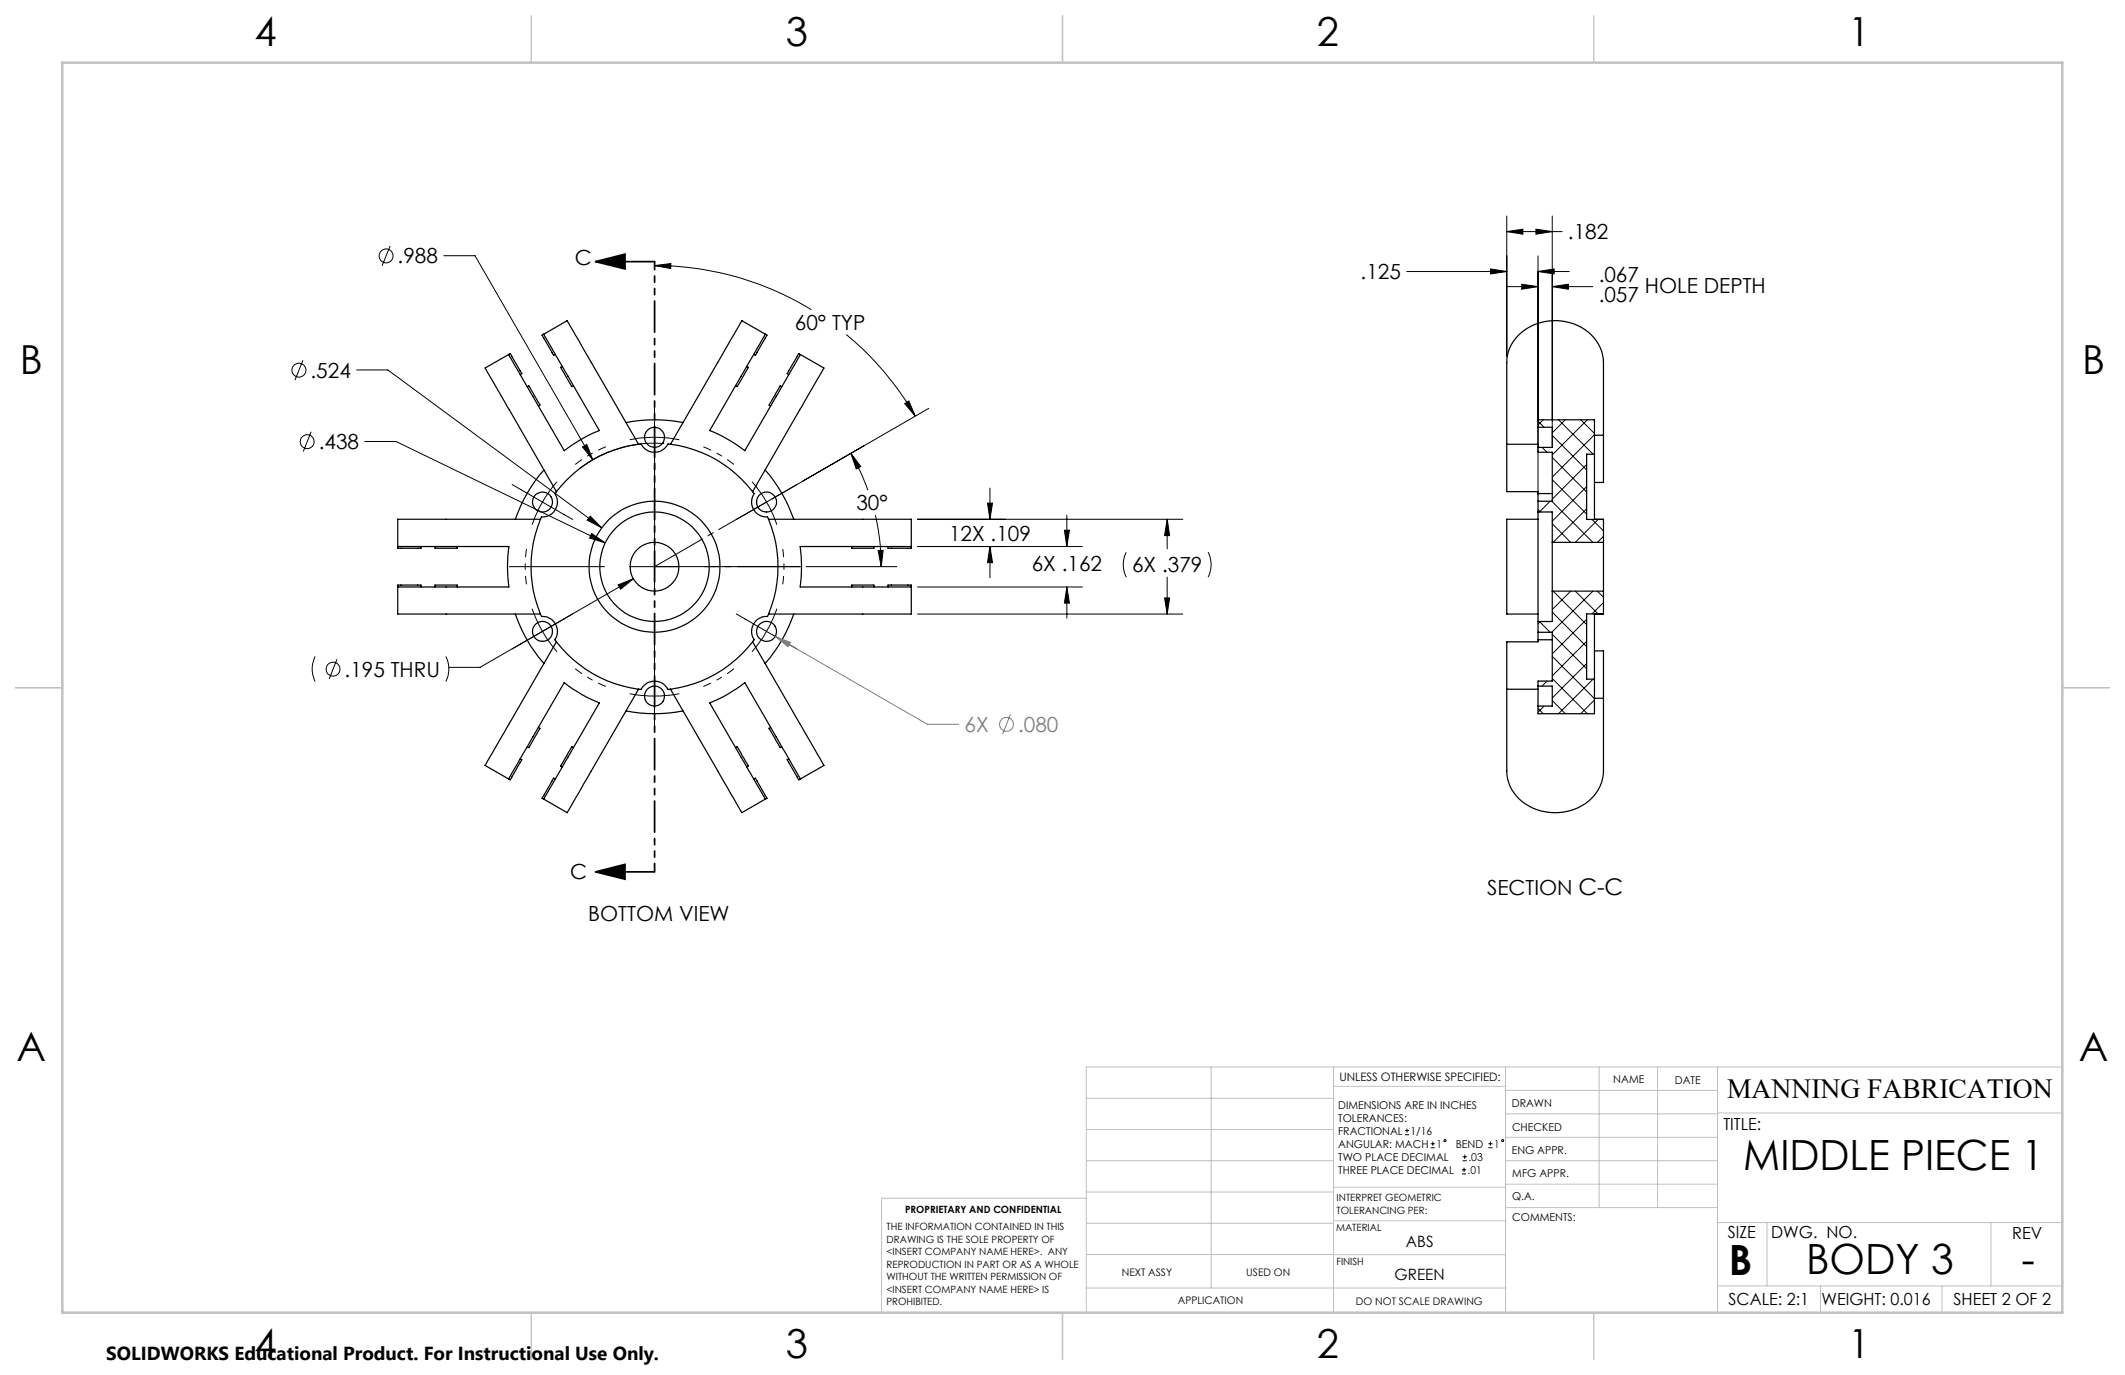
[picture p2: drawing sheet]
<svg xmlns="http://www.w3.org/2000/svg" width="432mm" height="279mm" viewBox="0 0 432 279" stroke-linecap="round" stroke-linejoin="round" font-family="sans-serif">
<g fill="none" stroke="#000" stroke-width=".25">
<path d="M103.4 72l-4.8 2.8 14.5 25.1M103.4 72l.3-.2 2.3 4.1-.3 .2M107.1 78.6l.4-.2 2.2 3.8-.3 .3M110.5 67.9l11.3 19.6a29.8 29.8 0 0 0-7.1 4.1l-11.3-19.6M110.5 67.9l4.8-2.7 14.5 25.1M110.5 67.9l-.4 .2 2.2 3.8 .2 .3 .4-.2M114.3 74.5l-.4 .2 2.3 3.9 .3-.2M151.7 74.5l.3 .2-2.2 3.9-.3-.2M155.5 67.9l-11.3 19.6a29.8 29.8 0 0 1 7.1 4.1l11.3-19.6M155.5 67.9l-4.8-2.7-14.5 25.1M155.5 67.9l.4 .2-2.2 3.8-.2 .3-.4-.2M158.9 78.6l-.4-.2-2.2 3.8 .3 .3"/>
<path d="M162.6 72l4.8 2.8-14.5 25.1M162.6 72l-.3-.2-2 3.6-.4 .5 .4 .2M110.5 95.5a30.6 30.6 0 0 0-5.8 10M113.1 99.9l-.3 .4a3.2 3.2 0 0 1-2.8 4.8l-.2 .4M127.2 85.9a29.9 29.9 0 0 1 11.6 0M129.8 90.3a24.9 24.9 0 0 0-16.7 9.6M129.8 90.3l.4-.1a3.1 3.1 0 0 0 5.6 0l.4 .1M136.2 90.3a24.9 24.9 0 0 1 16.7 9.6M152.9 99.9l.3 .4a3.2 3.2 0 0 0 2.8 4.8l.2 .4M155.5 95.5a30.6 30.6 0 0 1 5.8 10M306.2 90.3v9.6h6.3v.4M306.2 90.3h6.3"/>
<path d="M312.5 86.8v4.1M312.5 86.8v-1.5h11.5v7M312.5 90.9v1h2.9v9.9h-2.9M312.5 86.8h2.9v4.1h-2.9M324 92.3v13.2h1.8M324 92.3h-1.6v13.3h3.4v4.6M324 88.4h1.8M325.8 88.4v-14.7a9.1 9.1 0 0 0-8.5-8.5 9.9 9.9 0 0 0-10.8 6.2l-.3 2.3v16.6M325.8 88.4v9.6h-1.8M80.8 111.1h22.6a30.1 30.1 0 0 0 0 8.2h-22.6M85.5 119.3v-.4h-4.7v5.9h29M88.4 119.3v-.4h4.5v.4"/>
<path d="M88.4 111.1v.3h4.5v-.3M109.8 105.5a25.3 25.3 0 0 0 0 19.3M109.8 105.5h-29v5.9h4.7v-.3M156.2 105.5a25.3 25.3 0 0 1 0 19.3M156.2 105.5h29v5.9h-4.8v-.3M173.1 119.3v-.4h4.5v.4M173.1 111.1v.3h4.5v-.3M180.4 119.3v-.4h4.8v5.9h-29M185.2 111.1h-22.6a30.1 30.1 0 0 1 0 8.2h22.6M312.5 104v22.3M312.5 100.3v1.5M312.5 105.5h-6.3v19.3h6.3"/>
<path d="M312.5 104h2.9v6.2M312.5 101.8v2.2M312.5 100.3h2.9M315.4 110.2v9.9M315.4 110.2h10.4M325.8 110.2v9.9M104.7 124.8a30.3 30.3 0 0 0 5.8 10M109.8 124.8l.2 .4a3.2 3.2 0 0 1 2.8 4.8l.3 .4M113.1 130.4l-14.5 25.1 4.8 2.8M113.1 130.4a25.3 25.3 0 0 0 16.7 9.7M152.9 130.4l14.5 25.1-4.8 2.8M152.9 130.4a25.3 25.3 0 0 1-16.7 9.7"/>
<path d="M156.2 124.8l-.2 .4a3.2 3.2 0 0 0-2.8 4.8l-.3 .4M161.3 124.8a30.3 30.3 0 0 1-5.8 10M312.5 139.4v4.1M312.5 130v.4h-6.3v9.7M312.5 128.5v1.5M312.5 126.3v2.2M312.5 128.5h2.9v9.9h-2.9v1M312.5 139.4h2.9v4.1h-2.9M312.5 130h2.9M315.4 120.1v6.2h-2.9M315.4 120.1h10.4M324 124.8v13.2"/>
<path d="M324 132.3h1.8v9.6M324 138v7h-11.5v-1.5M325.8 120.1v4.6h-3.4v13.3h1.6M103.4 158.3l11.3-19.6a28.4 28.4 0 0 0 7.1 4.1l-11.3 19.6M105.7 154.2l.3 .2-2.3 4-.3-.1M109.4 147.8l.3 .2-1.4 2.5-.8 1.4-.4-.2M112.9 158.3l-.4-.1-2.4 4 .4 .2M116.5 151.9l-.3-.2-2.3 3.9 .4 .2M127.2 144.5a29.9 29.9 0 0 0 11.6 0M129.8 140.1l-14.5 25-4.8-2.7M129.8 140.1h.3a3.3 3.3 0 0 1 5.8 0h.3M136.2 140.1l14.5 25 4.8-2.7"/>
<path d="M149.5 151.9l.3-.2 2.2 3.9-.3 .2M153.1 158.3l.4-.1 2.4 4-.4 .2M156.6 147.8l-.3 .2 1.4 2.5 .8 1.4 .4-.2M160.3 154.2l-.4 .2 2.4 4 .3-.1M162.6 158.3l-11.3-19.6a28.4 28.4 0 0 1-7.1 4.1l11.3 19.6M306.2 140.1v16.5a8.8 8.8 0 0 0 7.6 8.3 10.1 10.1 0 0 0 11.4-5.3l.4-1.4 .2-1.6v-14.7M306.2 140.1h6.3M324 141.9h1.8"/>
<circle cx="133" cy="88.9" r="2.03"/>
<circle cx="110.2" cy="102" r="2.04"/>
<circle cx="133" cy="115.2" r="5"/>
<circle cx="133" cy="115.2" r="11.1"/>
<circle cx="133" cy="115.2" r="13.3"/>
<circle cx="155.8" cy="102" r="2.03"/>
<circle cx="110.2" cy="128.3" r="2.03"/>
<circle cx="155.8" cy="128.3" r="2.03"/>
<circle cx="133" cy="141.4" r="2.03"/>
</g>
<g fill="none" stroke="#000" stroke-width=".2">
<path d="M79.3 50l-1.7 4M90.2 52h6.3l23.9 41.4M133 54l3.3-.4v1zM133 54a60.5 60.5 0 0 1 31.9 8.9M285.9 55.2h20.3M302.9 54.6l3.3 .6-3.3 .5zM306.2 47.1l3.3-.5v1zM306.2 58.2h6.3M306.2 43.9v28.5M306.2 47.1h11.2M309.2 57.7l3.3 .5-3.3 .6zM312.1 46.6l3.3 .5-3.3 .5z"/>
<path d="M312.5 52v48.6M312.5 55.2h6.4M312.5 55.2l3.3-.6v1.1zM315.4 43.9v46.7M315.4 58.2h8.3M315.4 58.2l3.3-.5v1.1zM61.6 73.2l-1.7 4M72.5 75.2h6.3l43.5 32M172 68a61.3 61.3 0 0 1 14 16.6M63.2 87.7l-1.6 4.1M74.1 89.7h6.4l42.5 20.6M104.1 98.5l6.1 3.5"/>
<path d="M113.2 97.9l-2 2.5-1 1.6M118.4 90.8l.8-.5 1.2 3.1zM128 89.4a26 26 0 0 1 10 0M133 81.7v23.3M135 90.1a25.2 25.2 0 0 0-17.2 5.1M152.8 97.9l2 2.5 1 1.6M160.2 99.5l-4.4 2.5M172.9 92.1l2 2.7-.9 .5zM172.9 92.1a43.5 43.5 0 0 1 3.5 7.5M183.8 82l.9-.5 1.3 3.1zM188.7 83l-31.8 18.4M201.2 99.2v6.3"/>
<path d="M312.5 85.6l1.3 1.2M313.3 90.9l1.1 1M313.6 85.3l-1.1 1.1M315.4 97.5l7 7M315.4 93l7 7M315.4 88.5l7 7M316.7 85.3l7 7M318.1 85.3l-2.7 2.6M321.2 85.3l2.8 2.8M322.4 94.4l-7 7M322.4 98.9l-7 7M322.5 85.3l-7.1 7.1"/>
<path d="M324 88.3l-8.6 8.6M103.5 115.1h19.3M110.2 102l-.9 1.7-1.2 2.9M110.2 102l6.2 3.6M119.9 104.9l2.4 2.3-3-1.5zM120.2 108.4l2.8 1.9-3.2-1zM125.6 118.9l3.1-1.3-2.6 2.1zM127.9 115.1h10.2M128.7 117.6l-31.2 18h-6.3M133 110.1v10.1M143.2 115.1h19.3M155.8 102l.9 1.7 1.2 2.9"/>
<path d="M155.8 102l-6.2 3.6M163.8 115.1h18.4M177.9 104.7a45.6 45.6 0 0 1 1.2 10.4M178.4 111.9l1.1-.1-.4 3.3zM186.4 105.5h53.9M186.4 111.1h33.6M186.4 119.3h33.6M200.7 102.2h1l-.5 3.3zM201.2 111.1v6.3M201.2 111.1l.5 3.2h-1zM216.3 107.7h1l-.5 3.4zM216.8 119.3l.5 3.3h-1z"/>
<path d="M216.8 104.7v6.4M216.8 119.3v6.3M228.8 112.2a5.6 5.6 0 0 0 0 5.1M237.2 105.5v6M237.2 117.3v7.5M237.2 105.5l.5 3.3h-1.1zM245.5 112.2a5.6 5.6 0 0 1 0 5.1M312.5 103.5l.5 .5M315 101.8l-2.2 2.2M315.3 101.8l8.4 8.4M315.4 106.4l3.8 3.8M322.4 103.4l-6.8 6.8"/>
<path d="M323.5 105.6l2.3 2.3M324.7 105.6l-4.6 4.6M325.8 109l-1.2 1.2M64 133.4a5.7 5.7 0 0 0 0 5.1M68.5 133.9l-1.6 4.1M90.6 133.4a5.7 5.7 0 0 1 0 5.1M108.1 123.7l1.2 2.9 .9 1.7M110.2 128.3l1 1.6 2 2.5M110.2 128.3l-4.4 2.5M116.4 124.7l-6.2 3.6M133 125.3v23.3M149.6 124.7l6.2 3.6"/>
<path d="M155.8 128.3l-1 1.6-2 2.5M155.8 128.3l6.1 3.6M157.9 123.7l-1.2 2.9-.9 1.7M186.4 124.8h53.9M236.6 121.5h1.1l-.5 3.3zM312.8 126.3l2.2 2.2M313 126.3l-.5 .5M314.4 138.4l-1.1 1M315.4 137.9l7.1 7.1M315.4 133.4l8.6 8.6M315.4 128.9l7 7M315.4 124.4l7 7"/>
<path d="M315.6 120.1l6.8 6.8M319.2 120.1l-3.8 3.8M320.1 120.1l4.6 4.6M322.4 125.8l-7 7.1M322.4 130.3l-7 7M322.4 134.8l-7 7M323.7 120.1l-8.4 8.4M323.7 138l-7 7M324.6 120.1l1.2 1.3M325.8 122.4l-2.3 2.3M128 141a28 28 0 0 0 10 0M312.5 144l1.1 1"/>
<path d="M313.8 143.5l-1.3 1.2M315.4 142.3l2.7 2.7M324 142.2l-2.8 2.8M285.5 230.6h.8M285.5 229.7h.8M285.9 229.3v.9M290.7 233.2h.8M290.7 232.4h.8M291.1 232v.8M297.1 238.5h.8M297.1 237.7h.8M297.2 235.9h.9"/>
<path d="M297.2 235.1h.9M297.5 237.3v.8M297.6 234.6v.9M302.4 233.2h.9M302.4 232.4h.9M302.9 232v.8"/>
<circle cx="78.5" cy="52" r="1.41"/>
<circle cx="60.7" cy="75.2" r="1.41"/>
<circle cx="62.4" cy="89.8" r="1.4"/>
<circle cx="67.7" cy="136" r="1.4"/>
<circle cx="293.6" cy="231.8" r=".22"/>
<circle cx="305.3" cy="231.8" r=".21"/>
</g>
<g fill="none" stroke="#808080" stroke-width=".2">
<path d="M157.5 129.3l3.1 1.2-.5 .9zM157.5 129.3l31 17.9h6.3M205.3 145.2l-1.6 4"/>
<circle cx="204.5" cy="147.2" r="1.41"/>
</g>
<path d="M123.1 90.8a26.3 26.3 0 0 0-6.2 3.6M149.1 94.4a26.3 26.3 0 0 0-6.2-3.6M107 111.5a26.3 26.3 0 0 0 0 7.2M159.1 118.7a26.3 26.3 0 0 0 0-7.2M116.9 135.9a26.3 26.3 0 0 0 6.2 3.6M142.9 139.5a26.3 26.3 0 0 0 6.2-3.6" fill="none" stroke="#000" stroke-width=".2" stroke-dasharray="15.2 1.3 1.3 1.3" stroke-dashoffset="13.5" stroke-linecap="butt"/>
<path d="M121 53.2l6-1.6v3zM121 53.2h12M121 177.2l6-1.6v3zM121 177.2h12" fill="none" stroke="#000" stroke-width=".35"/>
<path d="M133 53.1v124" fill="none" stroke="#000" stroke-width=".35" stroke-dasharray="6.3 1.3 1.3 1.3 1.3 1.3" stroke-dashoffset="4.7"/>
<path d="M133 88.8v26.3M133 115.1l22.8-13.1" fill="none" stroke="#000" stroke-width=".2" stroke-dasharray="15.2 1.3 1.3 1.3" stroke-dashoffset="4"/>
<path d="M133 115.1h29.9" fill="none" stroke="#000" stroke-width=".2" stroke-dasharray="15.2 1.3 1.3 1.3" stroke-dashoffset="2.2"/>
<g fill="none" stroke="#c0c0c0" stroke-width=".2">
<path d="M246.1 216.8v44.9M271 216.8v49.9M305.9 216.8v49.9M324.9 216.8v28.6M336.8 216.8v28.6M349 216.8v49.9M419.1 216.8h-198.4v49.9M220.7 235.9h50.3M220.7 229.5h50.3M220.7 223.2h50.3M271 220.7h34.9M305.9 231.1h43.1"/>
<path d="M305.9 226.3h43.1M305.9 221.6h43.1M305.9 235.9h43.1M349 226.2h70.1M220.7 248.6h50.3M220.7 242.2h50.3M220.7 254.9h50.3M220.7 243.5h-41.6v23.2M271 255h34.9M271 248.1h35M271 241.2h35M305.9 240.6h43.1"/>
<path d="M306 245.4h43M349 248.4h70.1M359.1 248.4v12.9M404.6 248.4v12.9M220.7 261.7h85.2M349 261.3h70.1M369.9 261.3v5.4M394.6 261.3v5.4"/>
</g>
<path d="M108 3.2v9.5M215.9 3.2v9.5M323.8 3.2v9.5M3.1 139.7h9.6M419.1 139.7h9.5M108 266.7v9.6M215.9 266.7v9.6M323.8 266.7v9.6" fill="none" stroke="#c0c0c0" stroke-width=".25"/>
<path d="M12.7 12.7h406.4v254h-406.4z" fill="none" stroke="#c0c0c0" stroke-width=".5"/>
<g fill="#000">
<path d="M121 53.2l6-1.6v3zM121 177.2l6-1.6v3z"/>
<path d="M118.4 90.8l2 2.6-1.2-3.1zM119.9 104.9l-.6 .8 3 1.5zM120.2 108.4l-.4 .9 3.2 1zM125.6 118.9l.5 .8 2.6-2.1zM237.2 105.5l.5 3.3h-1.1zM236.6 121.5h1.1l-.5 3.3zM200.7 102.2h1l-.5 3.3zM201.2 111.1l.5 3.2h-1zM216.3 107.7h1l-.5 3.4zM216.8 119.3l.5 3.3h-1zM309.2 57.7l3.3 .5-3.3 .6zM315.4 58.2l3.3-.5v1.1zM302.9 54.6l3.3 .6-3.3 .5zM312.5 55.2l3.3-.6v1.1zM306.2 47.1l3.3-.5v1zM312.1 46.6l3.3 .5-3.3 .5z"/>
<path d="M183.8 82l.9-.5 1.3 3.1zM133 54l3.3-.4v1zM178.4 111.9l1.1-.1-.4 3.3zM172.9 92.1l2 2.7-.9 .5z"/>
</g>
<path d="M157.5 129.3l3.1 1.2-.5 .9z" fill="#808080"/>
<g font-size="8.5">
<text x="354.2" y="237.7">MIDDLE PIECE 1</text>
<text x="351.3" y="259">B</text>
<text x="367" y="258.9">BODY 3</text>
<text x="410.8" y="258.9">-</text>
</g>
<g font-size="8.1">
<text x="51.7" y="9.3">4</text>
<text x="159.7" y="9.3">3</text>
<text x="267.6" y="9.3">2</text>
<text x="375.6" y="9.3">1</text>
<text x="4" y="76">B</text>
<text x="423.1" y="76">B</text>
<text x="3.3" y="215.7">A</text>
<text x="422.4" y="215.7">A</text>
<text x="51.7" y="276">4</text>
<text x="159.7" y="276">3</text>
<text x="267.6" y="276">2</text>
<text x="375.6" y="276">1</text>
</g>
<text font-size="5.6" x="350.9" y="223">MANNING FABRICATION</text>
<g font-size="4.2">
<text x="80.8" y="53.5">.988</text>
<text x="116.8" y="53.9">C</text>
<text x="318.6" y="48.7">.182</text>
<text x="276.5" y="56.7">.125</text>
<text x="324.9" y="57.3">.067</text>
<text x="334.2" y="59.6">HOLE DEPTH</text>
<text x="324.9" y="61.4">.057</text>
<text x="161.5" y="67">60° TYP</text>
<text x="63.1" y="76.7">.524</text>
<text x="64.8" y="91.3">.438</text>
<text x="174" y="103.7">30°</text>
<text x="192.9" y="109.9">12X .109</text>
<text x="209.6" y="116">6X .162</text>
<text x="230" y="116.3">6X .379</text>
<text x="70" y="137.5">.195 THRU</text>
<text x="115.8" y="178.6">C</text>
<text x="302.2" y="181.8">SECTION C-C</text>
<text x="119.5" y="187.2">BOTTOM VIEW</text>
</g>
<g font-size="4.2" fill="#808080">
<text x="196" y="148.7">6X</text>
<text x="206.9" y="148.7">.080</text>
</g>
<text font-size="3.8" x="21.6" y="276.3">SOLIDWORKS Educational Product. For Instructional Use Only.</text>
<g font-size="3.4">
<text x="350.2" y="229.5">TITLE:</text>
<text x="351.1" y="251.6">SIZE</text>
<text x="359.9" y="251.6">DWG. NO.</text>
<text x="408.9" y="251.7">REV</text>
<text x="351.2" y="265.2">SCALE: 2:1</text>
<text x="370.1" y="265.3">WEIGHT: 0.016</text>
<text x="396.9" y="265.2">SHEET 2 OF 2</text>
</g>
<g font-size="3.2">
<text x="285.7" y="253.3">ABS</text>
<text x="283.4" y="260.1">GREEN</text>
</g>
<text font-size="2.4" x="272.2" y="219.7">UNLESS OTHERWISE SPECIFIED:</text>
<g font-size="2.2">
<text x="327.8" y="220.1">NAME</text>
<text x="340.3" y="220.2">DATE</text>
<text x="271.9" y="225.3">DIMENSIONS ARE IN INCHES</text>
<text x="271.9" y="227.9">TOLERANCES:</text>
<text x="307.2" y="224.9">DRAWN</text>
<text x="271.9" y="230.6">FRACTIONAL</text>
<text x="271.9" y="233.2">ANGULAR: MACH</text>
<text x="286.6" y="230.6">1/16</text>
<text x="291.9" y="233.2">1</text>
<text x="295.8" y="233.2">BEND</text>
<text x="303.6" y="233.2">1</text>
<text x="307.3" y="229.8">CHECKED</text>
<text x="271.9" y="238.5">THREE PLACE DECIMAL</text>
<text x="271.9" y="235.9">TWO PLACE DECIMAL</text>
<text x="298.2" y="238.5">.01</text>
<text x="298.4" y="235.9">.03</text>
<text x="307.2" y="234.5">ENG APPR.</text>
<text x="307.3" y="239.2">MFG APPR.</text>
<text x="307.3" y="243.9">Q.A.</text>
<text x="307.3" y="248.1">COMMENTS:</text>
</g>
<g font-size="2.1">
<text x="227.9" y="259.2">NEXT ASSY</text>
<text x="253.3" y="259.2">USED ON</text>
<text x="239.3" y="265">APPLICATION</text>
<text x="275.5" y="265.1">DO NOT SCALE DRAWING</text>
</g>
<g font-size="2">
<text x="271.6" y="244.1">INTERPRET GEOMETRIC</text>
<text x="180.2" y="250">THE INFORMATION CONTAINED IN THIS</text>
<text x="183.9" y="246.4">PROPRIETARY AND CONFIDENTIAL</text>
<text x="271.5" y="250.2">MATERIAL</text>
<text x="271.6" y="246.6">TOLERANCING PER:</text>
<text x="180.2" y="252.5">DRAWING IS THE SOLE PROPERTY OF</text>
<text x="180.2" y="255.1">&lt;INSERT COMPANY NAME HERE&gt;. ANY</text>
<text x="180.2" y="257.6">REPRODUCTION IN PART OR AS A WHOLE</text>
<text x="271.5" y="257">FINISH</text>
<text x="180.2" y="260.1">WITHOUT THE WRITTEN PERMISSION OF</text>
<text x="180.2" y="262.6">&lt;INSERT COMPANY NAME HERE&gt; IS</text>
<text x="180.2" y="265.2">PROHIBITED.</text>
</g>
</svg>
